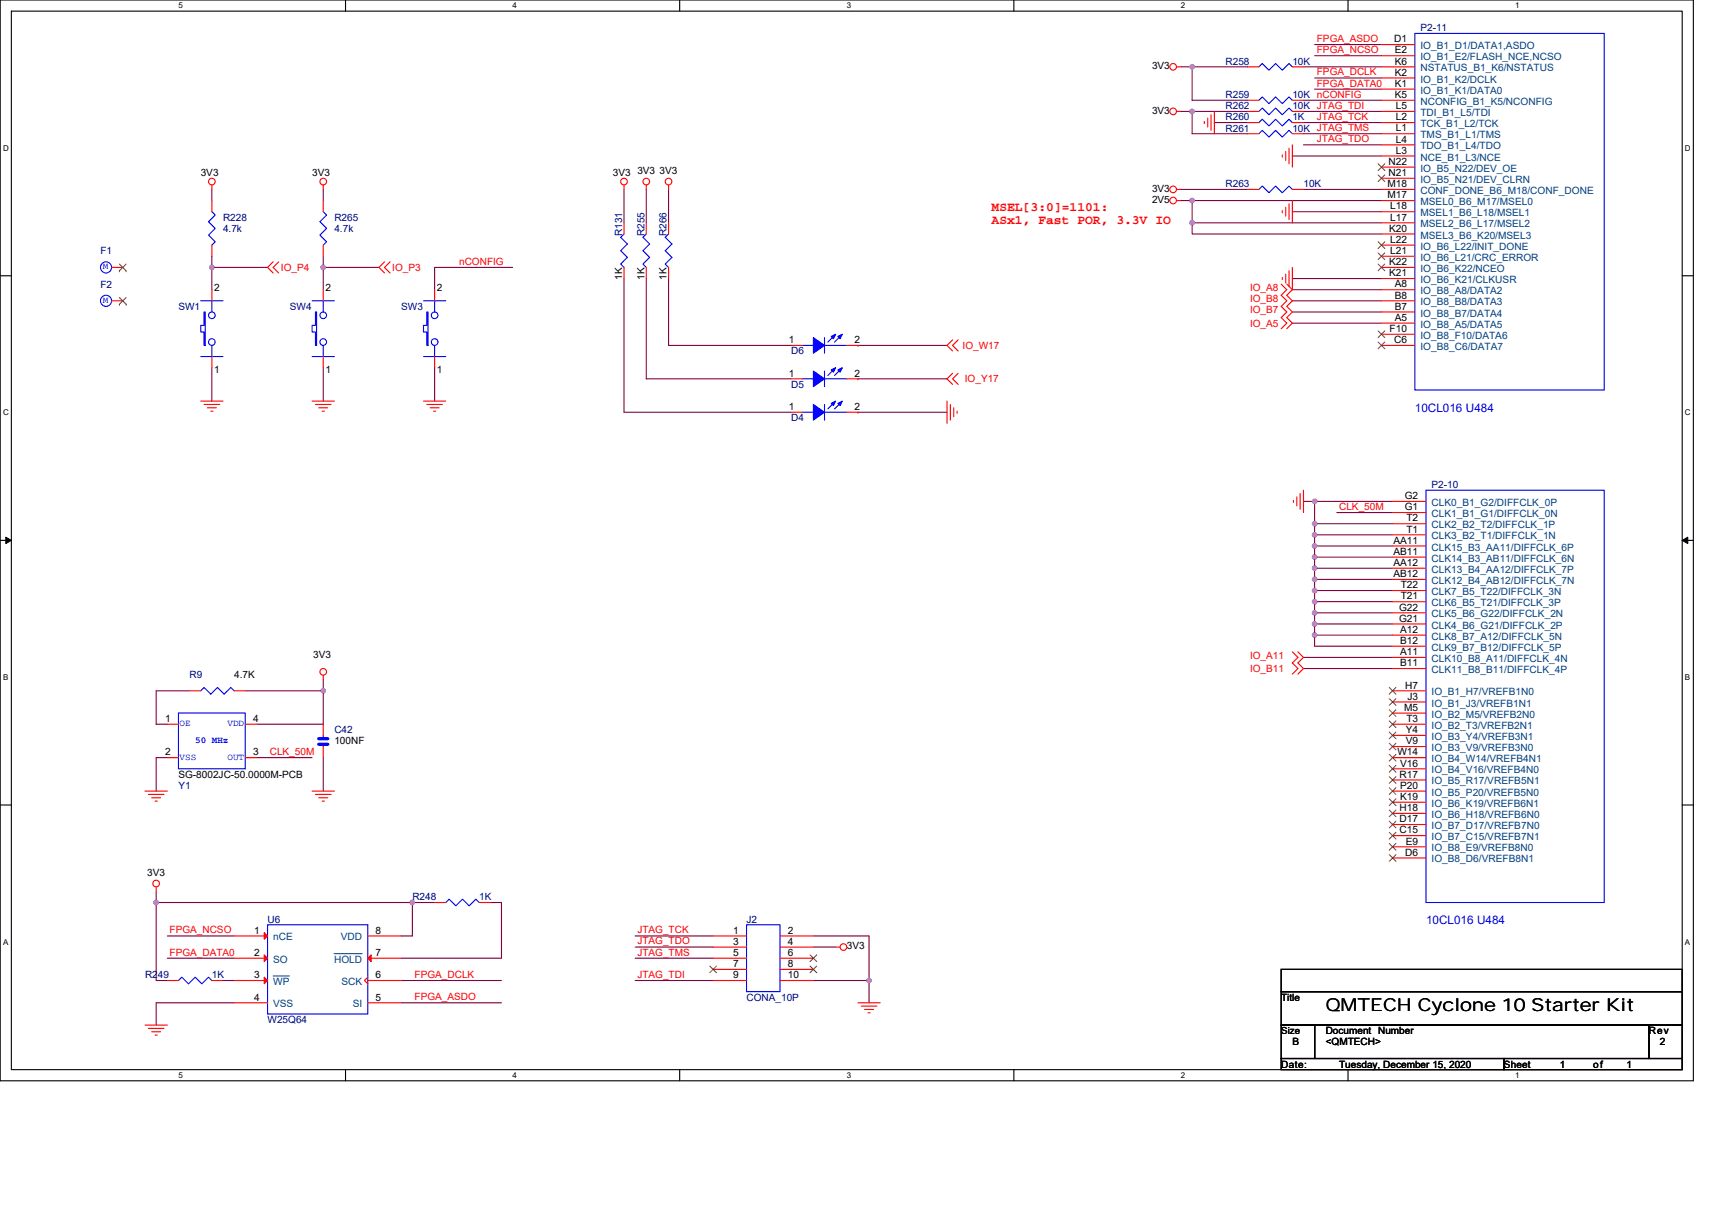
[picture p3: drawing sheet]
<svg xmlns="http://www.w3.org/2000/svg" width="297mm" height="210mm" viewBox="0 0 297 210" stroke-linecap="round" stroke-linejoin="round" font-family="sans-serif">
<path d="M0 0h293.5v187.2h-293.5zM2 1.9h289.5v183.4h-289.5z" fill="none" stroke="#000" stroke-width=".19"/>
<g fill="#fff">
<path d="M30.9 .2h.8v1.5h-.8z"/>
<path d="M30.9 185.5h.8v1.6h-.8z"/>
</g>
<path d="M59.9 0v1.9M59.9 185.3v1.9" fill="none" stroke="#000" stroke-width=".19"/>
<g fill="#fff">
<path d="M88.8 .2h.8v1.5h-.8z"/>
<path d="M88.8 185.5h.8v1.6h-.8z"/>
</g>
<path d="M117.8 0v1.9M117.8 185.3v1.9" fill="none" stroke="#000" stroke-width=".19"/>
<g fill="#fff">
<path d="M146.7 .2h.8v1.5h-.8z"/>
<path d="M146.7 185.5h.8v1.6h-.8z"/>
</g>
<path d="M175.7 0v1.9M175.7 185.3v1.9" fill="none" stroke="#000" stroke-width=".19"/>
<g fill="#fff">
<path d="M204.7 .2h.7v1.5h-.7z"/>
<path d="M204.7 185.5h.7v1.6h-.7z"/>
</g>
<path d="M233.6 0v1.9M233.6 185.3v1.9" fill="none" stroke="#000" stroke-width=".19"/>
<g fill="#fff">
<path d="M262.6 .2h.7v1.5h-.7z"/>
<path d="M262.6 185.5h.7v1.6h-.7z"/>
<path d="M.5 24.9h1v1.5h-1z"/>
<path d="M292 24.9h1v1.5h-1z"/>
<path d="M.5 70.7h1v1.5h-1z"/>
<path d="M292 70.7h1v1.5h-1z"/>
</g>
<path d="M0 47.8h2M291.5 47.8h2" fill="none" stroke="#000" stroke-width=".19"/>
<g fill="#fff">
<path d="M.5 116.5h.9v1.6h-.9z"/>
<path d="M292 116.5h.9v1.6h-.9z"/>
</g>
<path d="M0 93.6h2M291.5 93.6h2" fill="none" stroke="#000" stroke-width=".19"/>
<path d="M1 93.1l1 .5-1 .6zM291.5 93.6l1-.5v1.1z" fill="#000"/>
<path d="M1 93.1l1 .5-1 .6zM291.5 93.6l1-.5v1.1z" fill="none" stroke="#000" stroke-width=".17"/>
<g fill="#fff">
<path d="M.5 162.4h.9v1.5h-.9z"/>
<path d="M292 162.4h.9v1.5h-.9z"/>
</g>
<path d="M0 139.5h2M291.5 139.5h2M222 167.9h69.5v3.9h-69.5zM222 171.8h69.5v5.8h-69.5zM222 177.6h5.8v5.8h-5.8zM227.8 177.6h57.9v5.8h-57.9zM285.7 177.6h5.8v5.8h-5.8zM222 183.4h38.6v1.9h-38.6zM260.6 183.4h30.9v1.9h-30.9z" fill="none" stroke="#000" stroke-width=".19"/>
<g fill="none" stroke="#800040" stroke-width=".19">
<path d="M204.7 11.6h1.9M204.7 19.3h1.9v3.9h9.6M206.6 11.6h9.6M206.6 19.3h9.6M206.6 11.6v5.8h9.6M225.9 11.6h13.5M225.9 17.4h13.5M225.9 19.3h13.5M227.8 7.7h11.6M227.8 9.7h11.6M227.8 13.5h11.6M227.8 15.4h11.6"/>
<path d="M36.7 32.8v1.9M56 32.8v1.9M108.1 32.8v5.8M112 32.8v5.8M115.9 32.8v5.8M204.7 32.8h11.5M204.7 34.7h1.9M206.6 34.7h32.8M206.6 38.6h32.8M206.6 38.6v1.9h32.8M206.6 34.7v3.9M210.5 21.2h5.7"/>
<path d="M224 27h15.4M224 36.7h15.4M225.9 25.1h13.5M225.9 23.2h13.5M225.9 21.2h13.5M225.9 32.8h13.5M36.7 44.4v1.9M36.7 46.3h9.7M36.7 46.3v3.9M56 46.3h9.7M56 46.3v3.9M56 44.4v1.9"/>
<path d="M88.8 46.3h-13.5v3.9M108.1 48.3v23.1h29M112 48.3v17.3h25.1M115.9 48.3v11.5h21.2M148.7 59.8h15.4M224 48.3h15.4M224 56h15.4M224 54.1h15.4M224 50.2h15.4M224 52.1h15.4M36.7 63.7v5.8M56 63.7v5.8"/>
<path d="M75.3 63.7v5.8M148.7 71.4h15.4M148.7 65.6h15.4M225.9 86.9h1.9M227.8 86.9v3.8M227.8 86.9h13.5M227.8 90.7v2M227.8 92.7v1.9M227.8 98.5v1.9M227.8 90.7h13.5M227.8 92.7h13.5M227.8 98.5h13.5"/>
<path d="M231.7 88.8h9.6M241.3 94.6h-13.5v1.9M241.3 96.5h-13.5v2M32.9 119.7h-5.8v5.8h1.9M42.5 119.7h13.5v5.8h-11.6M56 117.8v1.9M225.9 115.8h15.4M225.9 113.9h15.4M227.8 110v2h13.5M227.8 100.4v1.9M227.8 102.3v1.9M227.8 106.2h.1"/>
<path d="M227.8 106.2v3.8M227.8 104.2v2M227.8 102.3h13.5M227.8 104.2h13.5M227.8 100.4h13.5M227.8 110h13.5M227.8 106.2h13.5M227.8 108.1h13.5M29 131.3h-1.9v5.8M44.4 131.3h9.7M56 131.3v5.8M27.1 156.4h44.4"/>
<path d="M27.1 156.4v13.5h1.9M27.1 154.4v2M71.5 156.4v5.8h-2M71.5 156.4h3.8M85 156.4h1.9v9.6h-17.4M29 162.2h11.6M29 166h11.6M38.6 169.9h2M40.6 173.7h-13.5v3.9M69.5 169.9h17.4M69.5 173.7h17.4M110.1 162.2h13.5"/>
<path d="M110.1 164.1h13.5M110.1 166h13.5M110.1 169.9h13.5M141 162.2h9.6v7.7M141 169.9h9.6M141 164.1h3.8M150.6 169.9h.1M150.6 169.9v3.8"/>
</g>
<g fill="#f0f" stroke="#f0f" stroke-width=".19">
<circle cx="36.7" cy="46.3" r=".38"/>
<circle cx="27.1" cy="156.4" r=".38"/>
<circle cx="71.5" cy="156.4" r=".38"/>
<circle cx="150.6" cy="169.9" r=".38"/>
<circle cx="56" cy="119.7" r=".38"/>
<circle cx="206.6" cy="11.6" r=".38"/>
<circle cx="206.6" cy="19.3" r=".38"/>
<circle cx="206.6" cy="34.7" r=".38"/>
<circle cx="206.6" cy="38.6" r=".38"/>
<circle cx="56" cy="46.3" r=".38"/>
<circle cx="227.8" cy="90.7" r=".38"/>
<circle cx="227.8" cy="86.9" r=".38"/>
<circle cx="227.8" cy="92.7" r=".38"/>
<circle cx="227.8" cy="94.6" r=".38"/>
<circle cx="227.8" cy="96.5" r=".38"/>
<circle cx="227.8" cy="98.4" r=".38"/>
<circle cx="227.8" cy="104.2" r=".38"/>
<circle cx="227.8" cy="100.4" r=".38"/>
<circle cx="227.8" cy="102.3" r=".38"/>
<circle cx="227.8" cy="110" r=".38"/>
<circle cx="227.8" cy="106.2" r=".38"/>
<circle cx="227.8" cy="108.1" r=".38"/>
</g>
<g fill="none" stroke="#f00" stroke-width=".19">
<path d="M203.9 11.6h.8M203.9 19.3h.8M209.9 19.9v2.7M210.5 19.3v3.9M216.2 11.6h2M216.2 17.4h2M216.2 19.3h2M224 11.6h1.9M224 17.4h1.9M224 19.3h1.9M239.4 7.7h5.8M239.4 9.7h5.8"/>
<path d="M239.4 11.6h5.8M239.4 13.5h5.8M239.4 15.4h5.8M239.4 17.4h5.8M239.4 19.3h5.8M36.7 32v.8M36.7 34.7v2M56 32v.8M56 34.7v2M108.1 32v.8M108.1 38.6v1.9M112 32v.8"/>
<path d="M112 38.6v1.9M115.9 38.6v1.9M115.9 32v.8M203.9 32.8h.8M203.9 34.7h.8M208.7 21v.4M209.3 20.5v1.5M216.2 21.2h2M216.2 23.2h2M216.2 32.8h2M222.2 26.8v.4M222.2 36.5v.4"/>
<path d="M222.8 26.3v1.5M222.8 35.9v1.6M223.4 25.7v2.7M223.4 35.3v2.7M224 25.1v3.9M224 34.7v3.9M224 21.2h1.9M224 23.2h1.9M224 32.8h1.9M239.4 21.2h5.8M239.4 23.2h5.8M239.4 25.1h5.8"/>
<path d="M239.4 27h5.8M239.4 29h5.8M239.4 30.9h5.8M239.4 32.8h5.8M239.4 34.7h5.8M239.4 36.7h5.8M239.4 38.6h5.8M19.3 52.1h2M19.3 46.3h2M36.7 50.2v1.9M36.7 42.5v1.9M47.3 45.4l-.9 .9 .9 1"/>
<path d="M48.3 45.4l-1 .9 1 1M56 50.2v1.9M56 42.5v1.9M66.6 45.4l-.9 .9 .9 1M67.6 45.4l-1 .9 1 1M75.3 50.2v1.9M108.1 46.3v2M112 46.3v2M115.9 46.3v2M137.1 59.8h1.9M146.7 59.8h2M148.7 59.8h.1"/>
<path d="M165.1 58.9l-1 .9 1 1M166.1 58.9l-1 .9 1 1M222 49.2l1 1-1 1 1 .9-1 1 1 1-1 .9 1 1-1 .9M222.2 48.1v.4M222.8 47.5v1.5M223 49.2l1 1M223.4 46.9v2.7M224 46.3v3.9M224 50.2l-1 1 1 .9-1 1 1 1-1 .9 1 1-1 .9M239.4 40.5h5.8M239.4 42.5h5.8M239.4 44.4h5.8"/>
<path d="M239.4 46.3h5.8M239.4 48.3h5.8M239.4 50.2h5.8M239.4 52.1h5.8M239.4 54.1h5.8M239.4 56h5.8M239.4 57.9h5.8M239.4 59.8h5.8M34.8 69.5h3.8M35.4 70.1h2.7M35.9 70.7h1.6M36.5 71.2h.4"/>
<path d="M36.7 61.8v1.9M54.1 69.5h3.9M54.7 70.1h2.7M55.2 70.7h1.6M55.8 71.2h.4M56 61.8v1.9M73.4 69.5h3.9M74 70.1h2.7M74.6 70.7h1.5M75.1 71.2h.4M75.3 61.8v1.9M137.1 71.4h1.9"/>
<path d="M137.1 65.6h1.9M146.7 71.4h2M146.7 65.6h2M148.7 71.4h.1M148.7 65.6h.1M164.1 69.5v3.9M164.7 70.1v2.7M165.1 64.7l-1 .9 1 1M165.3 70.7v1.5M165.9 71.2v.4M166.1 64.7l-1 .9 1 1M224.2 86.7v.4"/>
<path d="M224.7 86.1v1.5M225.3 85.5v2.7M225.9 84.9v3.9M241.3 86.9h5.8M241.3 88.8h5.8M241.3 90.7h5.8M241.3 92.7h5.8M241.3 94.6h5.8M241.3 96.5h5.8M241.3 98.5h5.8M32.9 119.7h1.9M40.6 119.7h1.9"/>
<path d="M56 117v.8M224 112.9l.9 1-.9 1 .9 .9-.9 1M224.9 112.9l1 1-1 1 1 .9-1 1M241.3 100.4h5.8M241.3 102.3h5.8M241.3 104.2h5.8M241.3 106.2h5.8M241.3 108.1h5.8M241.3 110h5.8M241.3 112h5.8M241.3 113.9h5.8M241.3 115.8h5.8"/>
<path d="M241.3 119.7h5.8M25.1 137.1h3.9M25.7 137.6h2.7M26.3 138.2h1.5M26.9 138.8h.4M29 125.5h1.9M29 131.3h1.9M42.5 125.5h1.9M42.5 131.3h1.9M54.1 137.1h3.9M54.7 137.6h2.7M55.2 138.2h1.6"/>
<path d="M55.8 138.8h.4M56 129.3v2M56 125.5v1.9M241.3 121.6h5.8M241.3 123.5h5.8M241.3 125.5h5.8M241.3 127.4h5.8M241.3 129.3h5.8M241.3 131.3h5.8M241.3 133.2h5.8M241.3 135.1h5.8M241.3 137.1h5.8"/>
<path d="M241.3 139h5.8M27.1 153.7v.7M75.3 156.4h2M83 156.4h2M241.3 140.9h5.8M241.3 142.8h5.8M241.3 144.8h5.8M241.3 146.7h5.8M241.3 148.6h5.8M25.1 177.6h3.9M25.7 178.2h2.7M26.3 178.8h1.5"/>
<path d="M26.9 179.3h.4M29 169.9h1.9M36.7 169.9h1.9M40.6 162.2h5.8M40.6 166h5.8M40.6 173.7h5.8M40.6 169.9h5.8M63.7 166h5.8M63.7 173.7h5.8M63.7 169.3l-.5 .6 .5 .6M63.7 169.9h5.8M63.7 162.2h5.8"/>
<path d="M123.6 162.2h5.8M123.6 164.1h5.8M123.6 166h5.8M123.6 167.9h5.8M123.6 169.9h5.8M135.2 162.2h5.8M135.2 164.1h5.8M135.2 166h5.8M135.2 167.9h5.8M135.2 169.9h5.8M144.8 164.1h.8M148.7 173.7h3.8"/>
<path d="M149.3 174.3h2.7M149.8 174.9h1.6M150.4 175.5h.4"/>
<circle cx="203.3" cy="19.3" r=".58"/>
<circle cx="203.3" cy="11.6" r=".58"/>
<circle cx="36.7" cy="31.5" r=".58"/>
<circle cx="56" cy="31.5" r=".58"/>
<circle cx="108.1" cy="31.5" r=".58"/>
<circle cx="112" cy="31.5" r=".58"/>
<circle cx="115.9" cy="31.5" r=".58"/>
<circle cx="203.3" cy="32.8" r=".58"/>
<circle cx="203.3" cy="34.7" r=".58"/>
<circle cx="56" cy="116.4" r=".58"/>
<circle cx="27.1" cy="153.1" r=".58"/>
<circle cx="146.2" cy="164.1" r=".58"/>
</g>
<g fill="none" stroke="#00f" stroke-width=".19">
<path d="M218.2 11.6l.6-.6 1.1 1.2 1.2-1.2 1.1 1.2 1.2-1.2 .6 .6M218.2 17.4l.6-.6 1.1 1.2 1.2-1.2 1.1 1.2 1.2-1.2 .6 .6M218.2 19.3l.6-.6 1.1 1.2 1.2-1.2 1.1 1.2 1.2-1.2 .6 .6M245.2 5.8h32.8v61.8h-32.8zM36.7 36.7l.6 .6-1.2 1.1 1.2 1.2-1.2 1.1 1.2 1.2-.6 .6M56 36.7l.6 .6-1.2 1.1 1.2 1.2-1.2 1.1 1.2 1.2-.6 .6M218.2 21.2l.6-.5 1.1 1.1 1.2-1.1 1.1 1.1 1.2-1.1 .6 .5M218.2 23.2l.6-.6 1.1 1.1 1.2-1.1 1.1 1.1 1.2-1.1 .6 .6M218.2 32.8l.6-.6 1.1 1.2 1.2-1.2 1.1 1.2 1.2-1.2 .6 .6M34.8 52.1h3.8M35.4 54.1h.2v5.7h-.2v-2.3h-.6v-1.1h.6zM36.7 59.8v2"/>
<path d="M36.7 52.1v2M54.1 52.1h3.9M54.7 54.1h.2v5.7h-.2v-2.3h-.6v-1.1h.6zM56 59.8v2M56 52.1v2M73.4 52.1h3.9M74 54.1h.2v5.7h-.2v-2.3h-.6v-1.1h.6zM75.3 59.8v2M75.3 52.1v2M108.1 40.5l-.5 .6 1.1 1.2-1.1 1.1 1.1 1.2-1.1 1.2 .5 .5M112 40.5l-.6 .6 1.2 1.2-1.2 1.1 1.2 1.2-1.2 1.2 .6 .5M115.9 40.5l-.6 .6 1.1 1.2-1.1 1.1 1.1 1.2-1.1 1.2 .6 .5"/>
<path d="M139 59.8h2M142.9 58.5v2.7M142.9 59.8h3.8M144.6 58.1l-1.1 1.2M145.8 58.1l-1.2 1.2M34.8 61.8h3.8M54.1 61.8h3.9M73.4 61.8h3.9M139 71.4h2M139 65.6h2M142.9 70.1v2.7M142.9 71.4h3.8"/>
<path d="M142.9 64.3v2.7M142.9 65.6h3.8M144.6 69.7l-1.1 1.1M144.6 63.9l-1.1 1.2M145.8 69.7l-1.2 1.1M145.8 63.9l-1.2 1.2M247.1 84.9h30.9v71.5h-30.9zM40.6 119.7l-.6-.6-1.2 1.2-1.1-1.2-1.2 1.2-1.1-1.2-.6 .6M30.9 123.5h11.6v9.7h-11.6zM56 128.9v.4M56 127.4v.6M77.3 156.4l.5-.6 1.2 1.1 1.2-1.1 1.1 1.1 1.2-1.1 .5 .6"/>
<path d="M30.9 169.9l.6-.6 1.2 1.2 1.1-1.2 1.2 1.2 1.1-1.2 .6 .6M46.4 160.2h17.3v15.5h-17.3zM129.4 160.2h5.8v11.6h-5.8z"/>
<circle cx="18.4" cy="46.3" r=".96"/>
<circle cx="18.4" cy="52.1" r=".96"/>
<circle cx="36.7" cy="54.6" r=".58"/>
<circle cx="36.7" cy="59.3" r=".58"/>
<circle cx="56" cy="59.3" r=".58"/>
<circle cx="56" cy="54.6" r=".58"/>
<circle cx="75.3" cy="59.3" r=".58"/>
<circle cx="75.3" cy="54.6" r=".58"/>
</g>
<g fill="none" stroke="#804000" stroke-width=".17">
<path d="M238.8 28.4l1.2 1.1M238.8 30.3l1.2 1.2M240 28.4l-1.2 1.1M240 30.3l-1.2 1.2M20.7 52.7h.1M20.7 46.9h.1M20.7 51.5l1.2 1.2M20.7 45.8l1.2 1.1M21.9 51.5l-1.2 1.2M21.9 45.8l-1.2 1.1M21.9 52.7h.1M21.9 46.9h.1"/>
<path d="M238.8 41.9l1.2 1.2M238.8 43.8l1.2 1.2M238.8 45.8l1.2 1.1M238.8 57.3l1.2 1.2M238.8 59.3l1.2 1.1M240 41.9l-1.2 1.2M240 43.8l-1.2 1.2M240 45.8l-1.2 1.1M240 57.3l-1.2 1.2M240 59.3l-1.2 1.1M240.8 119.1l1.1 1.2M241.9 119.1l-1.1 1.2"/>
<path d="M240.8 121l1.1 1.2M240.8 123l1.1 1.1M240.8 124.9l1.1 1.2M240.8 126.8l1.1 1.2M240.8 128.8l1.1 1.1M240.8 130.7l1.1 1.2M240.8 132.6l1.1 1.2M240.8 134.6l1.1 1.1M240.8 136.5l1.1 1.1M240.8 138.4l1.1 1.2M241.9 121l-1.1 1.2M241.9 123l-1.1 1.1"/>
<path d="M241.9 124.9l-1.1 1.2M241.9 126.8l-1.1 1.2M241.9 128.8l-1.1 1.1M241.9 130.7l-1.1 1.2M241.9 132.6l-1.1 1.2M241.9 134.6l-1.1 1.1M241.9 136.5l-1.1 1.1M241.9 138.4l-1.1 1.2M240.8 140.3l1.1 1.2M240.8 142.3l1.1 1.1M240.8 144.2l1.1 1.2M240.8 146.1l1.1 1.2"/>
<path d="M240.8 148.1l1.1 1.1M241.9 140.3l-1.1 1.2M241.9 142.3l-1.1 1.1M241.9 144.2l-1.1 1.2M241.9 146.1l-1.1 1.2M241.9 148.1l-1.1 1.1M123 167.4l1.2 1.1M124.2 167.4l-1.2 1.1M140.4 165.4l1.1 1.2M140.4 167.4l1.1 1.1M141.5 165.4l-1.1 1.2M141.5 167.4l-1.1 1.1"/>
</g>
<path d="M55.2 128.9h1.6M55.2 128h1.6" fill="none" stroke="#00f" stroke-width=".58"/>
<g fill="#00f" stroke="#00f" stroke-width=".19">
<path d="M141 70.1l1.9 1.3-1.9 1.4z" fill-rule="evenodd"/>
<path d="M145.2 69.9l.8-.4-.4 .8z" fill-rule="evenodd"/>
<path d="M144 69.9l.8-.4-.4 .8z" fill-rule="evenodd"/>
<path d="M141 58.5l1.9 1.3-1.9 1.4z" fill-rule="evenodd"/>
<path d="M145.2 58.3l.8-.4-.4 .8z" fill-rule="evenodd"/>
<path d="M144 58.3l.8-.4-.4 .8z" fill-rule="evenodd"/>
<path d="M141 64.3l1.9 1.3-1.9 1.4z" fill-rule="evenodd"/>
<path d="M145.2 64.1l.8-.4-.4 .8z" fill-rule="evenodd"/>
<path d="M144 64.1l.8-.4-.4 .8z" fill-rule="evenodd"/>
</g>
<g fill="#f00" stroke="#f00" stroke-width=".19">
<path d="M45.8 161.6l.6 .6-.6 .5z"/>
<path d="M64.3 165.4v1.2l-.6-.6z"/>
<path d="M45.8 165.4l.6 .6-.6 .6z"/>
<path d="M45.8 169.3l.6 .6-.6 .6z"/>
</g>
<path d="M47.3 169.1h2.9M57.9 165.2h4.9" fill="none" stroke="#004080" stroke-width=".17"/>
<text font-size="3.1" x="229.8" y="175.2">QMTECH Cyclone 10 Starter Kit</text>
<g font-size="2.2" fill="#f00">
<text x="171.8" y="36.6">MSEL[3:0]=1101:</text>
<text x="171.8" y="38.9">ASx1, Fast POR, 3.3V IO</text>
</g>
<g font-size="2" fill="#00f">
<text x="245.2" y="71.3">10CL016 U484</text>
<text x="247.1" y="160.1">10CL016 U484</text>
</g>
<g font-size="1.7" fill="#000080">
<text x="246.2" y="5.4">P2-11</text>
<text x="212.4" y="11.2">R258</text>
<text x="224" y="11.2">10K</text>
<text x="212.4" y="17">R259</text>
<text x="224" y="17">10K nCONFIG</text>
<text x="212.4" y="20.9">R260</text>
<text x="212.4" y="22.8">R261</text>
<text x="212.4" y="18.9">R262</text>
<text x="224" y="20.9">1K</text>
<text x="224" y="22.8">10K JTAG_TMS</text>
<text x="224" y="18.9">10K JTAG_TDI</text>
<text x="212.4" y="32.5">R263</text>
<text x="225.9" y="32.5">10K</text>
<text x="38.6" y="38.2">R228</text>
<text x="38.6" y="40.2">4.7k</text>
<text x="58" y="38.2">R265</text>
<text x="58" y="40.2">4.7k</text>
<text x="107.8" y="40.9" transform="rotate(-90 107.8 40.9)">R131</text>
<text x="111.7" y="40.9" transform="rotate(-90 111.7 40.9)">R255</text>
<text x="115.5" y="40.9" transform="rotate(-90 115.5 40.9)">R266</text>
<text x="17.4" y="44">F1</text>
<text x="17.4" y="49.8">F2</text>
<text x="30.9" y="53.7">SW1</text>
<text x="50.2" y="53.7">SW4</text>
<text x="69.5" y="53.7">SW3</text>
<text x="137.1" y="61.4">D6</text>
<text x="137.1" y="67.2">D5</text>
<text x="137.1" y="73">D4</text>
<text x="248.1" y="84.6">P2-10</text>
<text x="32.9" y="117.4">R9</text>
<text x="58" y="127">C42</text>
<text x="30.9" y="136.7">Y1</text>
<text x="46.4" y="159.9">U6</text>
<text x="71.5" y="156">R248</text>
<text x="83" y="156">1K</text>
<text x="129.4" y="159.9">J2</text>
<text x="25.1" y="169.5">R249</text>
<text x="36.7" y="169.5">1K</text>
<text x="129.4" y="173.4">CONA_10P</text>
<text x="46.4" y="177.2">W25Q64</text>
</g>
<g font-size="1.7">
<text x="199.6" y="12">3V3</text>
<text x="241.6" y="7.3">D1</text>
<text x="241.7" y="9.3">E2</text>
<text x="241.7" y="11.2">K6</text>
<text x="241.7" y="13.1">K2</text>
<text x="241.7" y="15">K1</text>
<text x="241.7" y="17">K5</text>
<text x="199.6" y="19.7">3V3</text>
<text x="241.9" y="18.9">L5</text>
<text x="241.9" y="20.8">L2</text>
<text x="241.9" y="22.8">L1</text>
<text x="240.6" y="28.6">N22</text>
<text x="241.9" y="24.7">L4</text>
<text x="241.9" y="26.6">L3</text>
<text x="34.8" y="30.5">3V3</text>
<text x="54.1" y="30.5">3V3</text>
<text x="106.2" y="30.5">3V3</text>
<text x="110.5" y="30.1">3V3</text>
<text x="114.3" y="30.1">3V3</text>
<text x="199.6" y="33.2">3V3</text>
<text x="199.6" y="35.2">2V5</text>
<text x="240.4" y="32.4">M18</text>
<text x="240.4" y="34.4">M17</text>
<text x="240.6" y="30.5">N21</text>
<text x="240.7" y="40.1">K20</text>
<text x="240.9" y="36.3">L18</text>
<text x="240.9" y="38.2">L17</text>
<text x="240.7" y="45.9">K22</text>
<text x="240.7" y="47.9">K21</text>
<text x="240.9" y="42.1">L22</text>
<text x="240.9" y="44">L21</text>
<text x="37.1" y="50.4">2</text>
<text x="56.4" y="50.4">2</text>
<text x="75.7" y="50.4">2</text>
<text x="107.8" y="48.5" transform="rotate(-90 107.8 48.5)">1K</text>
<text x="111.7" y="48.5" transform="rotate(-90 111.7 48.5)">1K</text>
<text x="115.5" y="48.5" transform="rotate(-90 115.5 48.5)">1K</text>
<text x="241.7" y="49.8">A8</text>
<text x="241.7" y="51.7">B8</text>
<text x="241.7" y="53.7">B7</text>
<text x="136.7" y="59.4">1</text>
<text x="148.1" y="59.4">2</text>
<text x="240.8" y="57.5">F10</text>
<text x="241.6" y="59.4">C6</text>
<text x="241.7" y="55.6">A5</text>
<text x="37.1" y="64.7">1</text>
<text x="56.4" y="64.7">1</text>
<text x="75.7" y="64.7">1</text>
<text x="136.7" y="65.2">1</text>
<text x="148.1" y="65.2">2</text>
<text x="136.7" y="71">1</text>
<text x="148.1" y="71">2</text>
<text x="243.4" y="86.5">G2</text>
<text x="243.4" y="88.4">G1</text>
<text x="241.5" y="94.2">AA11</text>
<text x="243.7" y="90.3">T2</text>
<text x="243.7" y="92.3">T1</text>
<text x="241.5" y="96.1">AB11</text>
<text x="241.5" y="98.1">AA12</text>
<text x="241.5" y="100">AB12</text>
<text x="242.7" y="101.9">T22</text>
<text x="242.5" y="105.8">G22</text>
<text x="242.5" y="107.7">G21</text>
<text x="242.7" y="103.8">T21</text>
<text x="54.3" y="113.9">3V3</text>
<text x="242.7" y="109.6">A12</text>
<text x="242.7" y="111.6">B12</text>
<text x="242.7" y="113.5">A11</text>
<text x="40.6" y="117.4">4.7K</text>
<text x="242.7" y="115.4">B11</text>
<text x="243.5" y="119.3">H7</text>
<text x="28.6" y="125.1">1</text>
<text x="43.9" y="125.1">4</text>
<text x="243.3" y="123.2">M5</text>
<text x="243.7" y="125.1">T3</text>
<text x="243.9" y="121.2">J3</text>
<text x="28.6" y="130.9">2</text>
<text x="43.9" y="130.9">3</text>
<text x="58" y="129">100NF</text>
<text x="242.2" y="130.9">W14</text>
<text x="243.6" y="127">Y4</text>
<text x="243.6" y="128.9">V9</text>
<text x="30.9" y="134.8">SG-8002JC-50.0000M-PCB</text>
<text x="242.6" y="134.7">R17</text>
<text x="242.7" y="132.8">V16</text>
<text x="242.7" y="136.7">P20</text>
<text x="242.6" y="140.5">H18</text>
<text x="242.6" y="142.5">D17</text>
<text x="242.7" y="138.6">K19</text>
<text x="242.6" y="144.4">C15</text>
<text x="243.5" y="148.2">D6</text>
<text x="243.6" y="146.3">E9</text>
<text x="25.5" y="151.8">3V3</text>
<text x="44" y="161.8">1</text>
<text x="65.1" y="161.8">8</text>
<text x="127" y="161.8">1</text>
<text x="136.5" y="161.8">2</text>
<text x="44" y="165.6">2</text>
<text x="65.1" y="165.6">7</text>
<text x="127" y="163.7">3</text>
<text x="127" y="165.6">5</text>
<text x="127" y="167.6">7</text>
<text x="136.5" y="163.7">4</text>
<text x="136.5" y="165.6">6</text>
<text x="136.5" y="167.6">8</text>
<text x="146.7" y="164.5">3V3</text>
<text x="44" y="173.3">4</text>
<text x="44" y="169.5">3</text>
<text x="65.1" y="173.3">5</text>
<text x="65.1" y="169.5">6</text>
<text x="127" y="169.5">9</text>
<text x="136.5" y="169.5">10</text>
<text x="222" y="173.4">Title</text>
<text x="222" y="179.1">Size</text>
<text x="229.8" y="179.2">Document Number</text>
<text x="285.7" y="179.2">Rev</text>
<text x="222" y="185">Date:</text>
<text x="224" y="181.1">B</text>
<text x="229.8" y="181.1">&lt;QMTECH&gt;</text>
<text x="232.1" y="185">Tuesday, December 15, 2020</text>
<text x="260.6" y="185">Sheet</text>
<text x="270.3" y="185">1</text>
<text x="276.1" y="185">of</text>
<text x="281.9" y="185">1</text>
<text x="287.7" y="181.1">2</text>
</g>
<g font-size="1.7" fill="#f00">
<text x="228.2" y="7.3">FPGA_ASDO</text>
<text x="228.2" y="9.2">FPGA_NCSO</text>
<text x="228.2" y="13.1">FPGA_DCLK</text>
<text x="228.2" y="15">FPGA_DATA0</text>
<text x="228.2" y="20.8">JTAG_TCK</text>
<text x="228.2" y="24.6">JTAG_TDO</text>
<text x="48.7" y="46.9">IO_P4</text>
<text x="68" y="46.9">IO_P3</text>
<text x="79.6" y="45.9">nCONFIG</text>
<text x="216.6" y="50.4">IO_A8</text>
<text x="216.6" y="52.3">IO_B8</text>
<text x="216.6" y="56.6">IO_A5</text>
<text x="216.6" y="54.3">IO_B7</text>
<text x="166.8" y="60.4">IO_W17</text>
<text x="167.2" y="66.2">IO_Y17</text>
<text x="232.1" y="88.3">CLK_50M</text>
<text x="216.6" y="116.4">IO_B11</text>
<text x="216.6" y="114.1">IO_A11</text>
<text x="46.8" y="130.8">CLK_50M</text>
<text x="29.4" y="161.7">FPGA_NCSO</text>
<text x="110.5" y="161.7">JTAG_TCK</text>
<text x="29.4" y="165.6">FPGA_DATA0</text>
<text x="110.5" y="163.6">JTAG_TDO</text>
<text x="110.5" y="165.6">JTAG_TMS</text>
<text x="71.9" y="169.4">FPGA_DCLK</text>
<text x="71.9" y="173.3">FPGA_ASDO</text>
<text x="110.5" y="169.4">JTAG_TDI</text>
</g>
<g font-size="1.7" fill="#004080">
<text x="246.2" y="8.5">IO_B1_D1/DATA1,ASDO</text>
<text x="246.2" y="10.4">IO_B1_E2/FLASH_NCE,NCSO</text>
<text x="246.2" y="12.4">NSTATUS_B1_K6/NSTATUS</text>
<text x="246.2" y="14.3">IO_B1_K2/DCLK</text>
<text x="246.2" y="16.2">IO_B1_K1/DATA0</text>
<text x="246.2" y="18.2">NCONFIG_B1_K5/NCONFIG</text>
<text x="246.2" y="20.1">TDI_B1_L5/TDI</text>
<text x="246.2" y="22">TCK_B1_L2/TCK</text>
<text x="246.2" y="24">TMS_B1_L1/TMS</text>
<text x="246.2" y="25.9">TDO_B1_L4/TDO</text>
<text x="246.2" y="27.8">NCE_B1_L3/NCE</text>
<text x="246.2" y="29.7">IO_B5_N22/DEV_OE</text>
<text x="246.2" y="31.7">IO_B5_N21/DEV_CLRN</text>
<text x="246.2" y="33.6">CONF_DONE_B6_M18/CONF_DONE</text>
<text x="246.2" y="35.5">MSEL0_B6_M17/MSEL0</text>
<text x="246.2" y="37.5">MSEL1_B6_L18/MSEL1</text>
<text x="246.2" y="39.4">MSEL2_B6_L17/MSEL2</text>
<text x="246.2" y="41.3">MSEL3_B6_K20/MSEL3</text>
<text x="246.2" y="43.3">IO_B6_L22/INIT_DONE</text>
<text x="246.2" y="45.2">IO_B6_L21/CRC_ERROR</text>
<text x="246.2" y="47.1">IO_B6_K22/NCEO</text>
<text x="246.2" y="49">IO_B6_K21/CLKUSR</text>
<text x="246.2" y="51">IO_B8_A8/DATA2</text>
<text x="246.2" y="52.9">IO_B8_B8/DATA3</text>
<text x="246.2" y="54.8">IO_B8_B7/DATA4</text>
<text x="246.2" y="56.8">IO_B8_A5/DATA5</text>
<text x="246.2" y="58.7">IO_B8_F10/DATA6</text>
<text x="246.2" y="60.6">IO_B8_C6/DATA7</text>
<text x="248.1" y="87.7">CLK0_B1_G2/DIFFCLK_0P</text>
<text x="248.1" y="89.6">CLK1_B1_G1/DIFFCLK_0N</text>
<text x="248.1" y="91.5">CLK2_B2_T2/DIFFCLK_1P</text>
<text x="248.1" y="93.4">CLK3_B2_T1/DIFFCLK_1N</text>
<text x="248.1" y="95.4">CLK15_B3_AA11/DIFFCLK_6P</text>
<text x="248.1" y="97.3">CLK14_B3_AB11/DIFFCLK_6N</text>
<text x="248.1" y="99.2">CLK13_B4_AA12/DIFFCLK_7P</text>
<text x="248.1" y="101.2">CLK12_B4_AB12/DIFFCLK_7N</text>
<text x="248.1" y="103.1">CLK7_B5_T22/DIFFCLK_3N</text>
<text x="248.1" y="105">CLK6_B5_T21/DIFFCLK_3P</text>
<text x="248.1" y="107">CLK5_B6_G22/DIFFCLK_2N</text>
<text x="248.1" y="108.9">CLK4_B6_G21/DIFFCLK_2P</text>
<text x="248.1" y="110.8">CLK8_B7_A12/DIFFCLK_5N</text>
<text x="248.1" y="112.8">CLK9_B7_B12/DIFFCLK_5P</text>
<text x="248.1" y="114.7">CLK10_B8_A11/DIFFCLK_4N</text>
<text x="248.1" y="116.6">CLK11_B8_B11/DIFFCLK_4P</text>
<text x="248.1" y="120.5">IO_B1_H7/VREFB1N0</text>
<text x="248.1" y="122.4">IO_B1_J3/VREFB1N1</text>
<text x="248.1" y="124.3">IO_B2_M5/VREFB2N0</text>
<text x="248.1" y="126.3">IO_B2_T3/VREFB2N1</text>
<text x="248.1" y="128.2">IO_B3_Y4/VREFB3N1</text>
<text x="248.1" y="130.1">IO_B3_V9/VREFB3N0</text>
<text x="248.1" y="132.1">IO_B4_W14/VREFB4N1</text>
<text x="248.1" y="134">IO_B4_V16/VREFB4N0</text>
<text x="248.1" y="135.9">IO_B5_R17/VREFB5N1</text>
<text x="248.1" y="137.8">IO_B5_P20/VREFB5N0</text>
<text x="248.1" y="139.8">IO_B6_K19/VREFB6N1</text>
<text x="248.1" y="141.7">IO_B6_H18/VREFB6N0</text>
<text x="248.1" y="143.6">IO_B7_D17/VREFB7N0</text>
<text x="248.1" y="145.6">IO_B7_C15/VREFB7N1</text>
<text x="248.1" y="147.5">IO_B8_E9/VREFB8N0</text>
<text x="248.1" y="149.4">IO_B8_D6/VREFB8N1</text>
<text x="47.3" y="162.9">nCE</text>
<text x="47.3" y="166.8">SO</text>
<text x="57.9" y="166.8">HOLD</text>
<text x="59.1" y="162.9">VDD</text>
<text x="47.3" y="170.7">WP</text>
<text x="59.2" y="170.7">SCK</text>
<text x="47.3" y="174.5">VSS</text>
<text x="61.1" y="174.5">SI</text>
</g>
<g font-size="1.6" fill="#00f">
<text x="17.8" y="46.7">M</text>
<text x="17.8" y="52.4">M</text>
<text x="31.1" y="125.8">OE</text>
<text x="39.4" y="125.8">VDD</text>
<text x="31.1" y="131.6">VSS</text>
<text x="33.8" y="128.8">50 MHz</text>
<text x="39.4" y="131.6">OUT</text>
</g>
<g font-size="1.4">
<text x="30.9" y="1.4">5</text>
<text x="88.8" y="1.4">4</text>
<text x="146.7" y="1.4">3</text>
<text x="204.7" y="1.4">2</text>
<text x="262.6" y="1.4">1</text>
<text x=".5" y="26.1">D</text>
<text x="292" y="26.1">D</text>
<text x=".5" y="71.9">C</text>
<text x="292" y="71.9">C</text>
<text x=".5" y="117.8">B</text>
<text x="292" y="117.8">B</text>
<text x=".5" y="163.6">A</text>
<text x="292" y="163.6">A</text>
<text x="30.9" y="186.8">5</text>
<text x="88.8" y="186.8">4</text>
<text x="146.7" y="186.8">3</text>
<text x="204.7" y="186.8">2</text>
<text x="262.6" y="186.8">1</text>
</g>
</svg>
